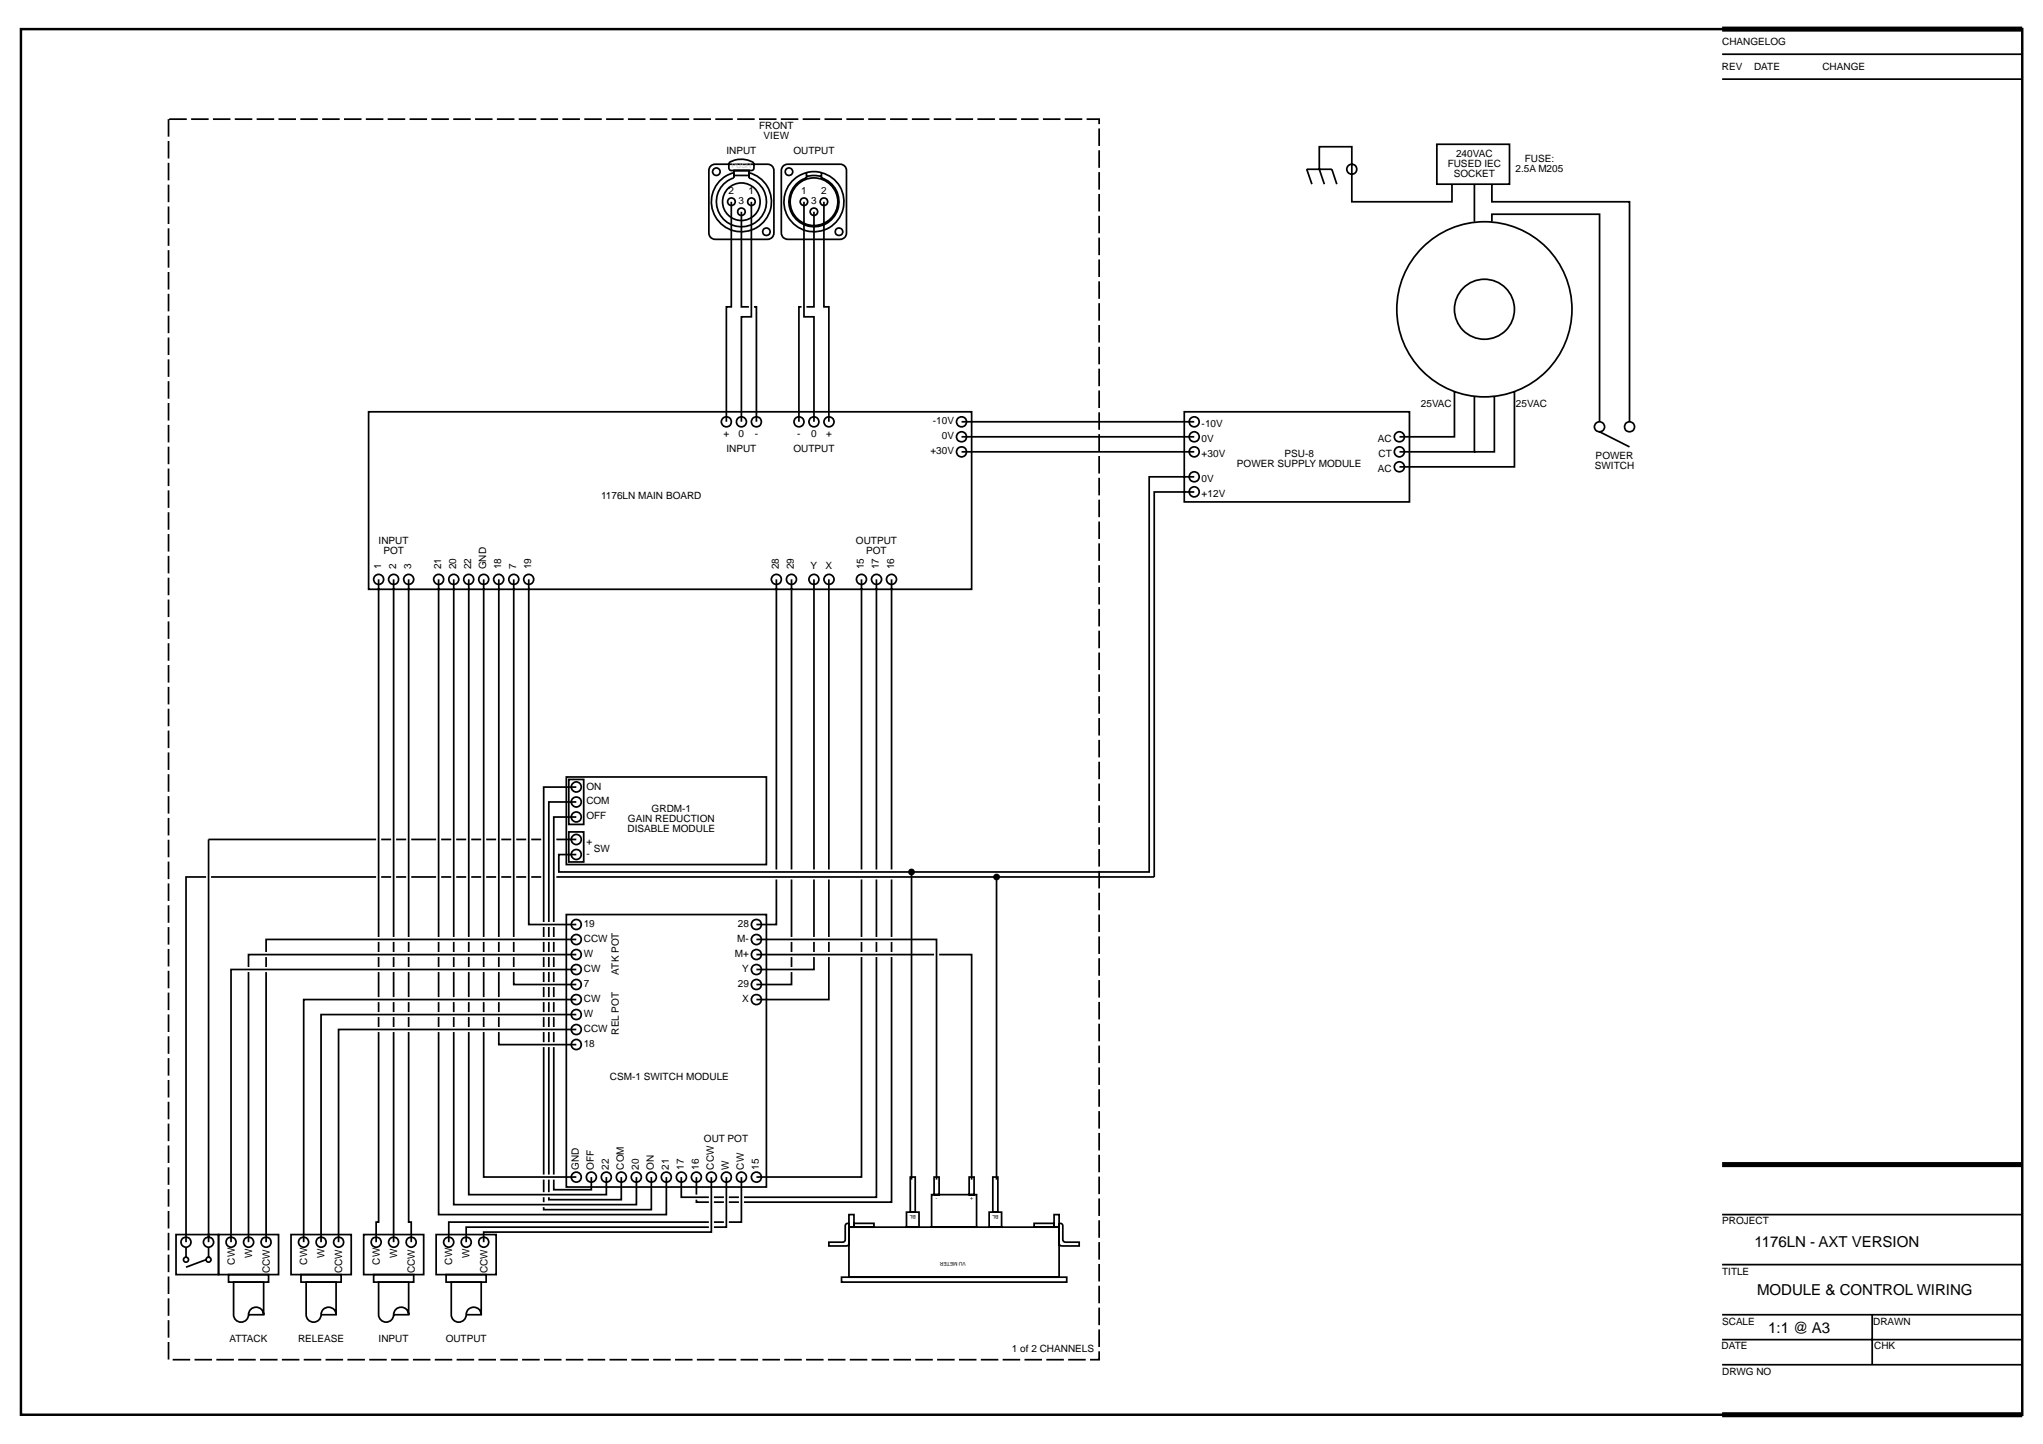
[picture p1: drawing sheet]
<svg xmlns="http://www.w3.org/2000/svg" width="420mm" height="297mm" viewBox="0 0 420 297" stroke-linecap="round" stroke-linejoin="round" font-family="sans-serif">
<path d="M4.3 6h411.6v285h-411.6z" fill="none" stroke="#000" stroke-width=".51"/>
<path d="M354.2 6h61.7M354.2 239.6h61.7M354.2 291h61.7" fill="none" stroke="#000" stroke-width="1" stroke-linecap="butt"/>
<g fill="none" stroke="#000" stroke-width=".36">
<path d="M354.2 16.3h61.7M354.2 11.2h61.7M146.2 34.2l.4-.3 .5-.1h10.8a1.3 1.3 0 0 1 1.3 1.3v12.8a1.3 1.3 0 0 1-1.3 1.3h-10.8a1.3 1.3 0 0 1-1.3-1.3v-12.8l.1-.5zM149.9 33.5a4.8 4.8 0 0 1 5.2 0v1a.51 .51 0 0 1-.6 .6l-4.3-.1-.3-.2zM150.9 35.5a6.2 6.2 0 0 0-3.5 9.5 6.2 6.2 0 0 0 10.1 0 6.2 6.2 0 0 0-3.5-9.5M150.9 35.1h3.1v1h-3.1zM150.9 35.6v1M154 35.6v1a5.1 5.1 0 0 1 2.6 7.9 5.1 5.1 0 0 1-8.3 0 5.1 5.1 0 0 1 2.6-7.9M161.1 34.2l.9-.4h10.8a1.3 1.3 0 0 1 1.3 1.3v12.8a1.3 1.3 0 0 1-1.3 1.3h-10.8a1.3 1.3 0 0 1-1.3-1.3v-12.8zM165.9 35.6v1a5.1 5.1 0 0 0-2.7 7.9 5.1 5.1 0 0 0 8.4 0 5.1 5.1 0 0 0-2.7-7.9v-1M165.9 36.3l1.5-.2 1.5 .2M269.8 37.9l-1.1-3.1h5.2l1 3.1"/>
<path d="M272.4 37.9l-1.1-3.1v-4.6h6.7v11.3h20.6v-3.6M295.5 29.7h14.9v8.2h-14.9zM303.2 37.9v7.7M306.8 37.9v3.6h28.3v45.3M150.4 41.5v21.6h-1v23.7M152.5 43.6v19.5h1.5M154.5 41.5v23.7h-2v21.6M165.3 41.5v23.7h2.1v21.6M167.4 43.6v19.5h-1.5M169.4 41.5v21.6h1.1v23.7M306.8 45.6v-1.5h22.2v42.7M155.1 63.1h.5v23.7"/>
<path d="M164.8 63.1h-.5v23.7M75.8 84.7h124v36.5h-124zM197.7 86.8h47.9M197.7 89.9h47.9M197.7 92.9h47.9M243.6 84.7h46.3v18.6h-46.3zM245.6 98.1h-9.3v81.3h-121.4v-3.6h3.6M299.1 80.6v9.3h-11.3M303.2 81.6v11.3h-15.4M307.3 81.6v11.3h-4.1M311.5 80.6v15.4h-23.7M329 88.8l6.1 3.1"/>
<path d="M77.9 119.2v73.5M81 119.2v73.5M84 119.2v73.5M90.2 119.2v73.5M93.3 119.2v73.5M96.4 119.2v73.5M99.5 119.2v73.5M102.6 119.2v73.5M105.7 119.2v73.5M108.7 119.2v71h9.8M159.7 119.2v59.7M162.8 119.2v59.7"/>
<path d="M167.4 119.2v59.7M170.5 119.2v59.7M177.2 119.2v59.7M180.2 119.2v59.7M183.4 119.2v59.7M245.6 101.2h-8.2v79.2h-123M116.5 159.8h41.1v18h-41.1zM77.4 172.7h-34.5v82.8M78.4 172.7h2M81.5 172.7h2M84.6 172.7h5.1M90.7 172.7h2.1"/>
<path d="M93.8 172.7h2.1M96.9 172.7h2.1M100 172.7h2M103.1 172.7h2M106.2 172.7h2M109.3 172.7h2M114.4 172.7h4.1M117 171.1h3v6.2h-3zM117 160.3h3v9.3h-3zM118.5 168.1h-4.6v21.6M118.5 165h-5.6v24.7M118.5 161.9h-6.7v27.8"/>
<path d="M187.5 179.4v63.3M42.4 180.4h-4.1v75.1M43.4 180.4h34M51.1 200v55.5M54.7 196.9v2M54.7 200v55.5M77.9 193.8v2M77.9 196.9v2M77.9 200v5.1M78.4 180.4h2M81 193.8v2M81 196.9v2"/>
<path d="M81 200v5.1M81.5 180.4h2M84 193.8v2M84 196.9v2M84 200v5.1M84.6 180.4h5.1M90.2 193.8v2M90.2 196.9v2M90.2 200v5.1M90.7 180.4h2.1M93.3 193.8v2M93.3 196.9v2"/>
<path d="M93.3 200v5.1M93.8 180.4h2.1M96.4 193.8v2M96.4 196.9v2M96.4 200v5.1M96.9 180.4h2.1M99.5 193.8v2M99.5 196.9v2M99.5 200v5.1M100 180.4h2M102.6 193.8v2M102.6 196.9v2"/>
<path d="M102.6 200v5.1M103.1 180.4h2M105.7 200v2.5h12.8M105.7 193.8v2M105.7 196.9v2M106.2 180.4h2M109.3 180.4h2M111.8 190.7v2M111.8 193.8v2M111.8 196.9v2M111.8 200v2M112.9 190.7v2"/>
<path d="M112.9 193.8v2M112.9 196.9v2M112.9 200v2M113.9 190.7v2M113.9 193.8v2M113.9 196.9v2M113.9 200v2M116.5 188.1h41.1v56.1h-41.1zM118.5 199.4h-71v56.1M118.5 196.4h-67.4v2.5M118.5 193.3h-63.8v2.5M155.6 193.3h37v49.4"/>
<path d="M155.6 196.4h36.5M159.7 180.9v9.3h-4.1M162.8 200v2.5h-7.2M162.8 180.9v11.8M162.8 193.8v2M162.8 196.9v2M167.4 196.9v2.5h-11.8M167.4 180.9v11.8M167.4 193.8v2M170.5 196.9v8.7h-14.9M170.5 180.9v11.8M170.5 193.8v2"/>
<path d="M177.2 196.9v45.2h-21.6M177.2 180.9v11.8M177.2 193.8v2M180.2 196.9v49.4h-27.2M180.2 180.9v11.8M180.2 193.8v2M183.4 196.9v50.4h-30.4M183.4 180.9v11.8M183.4 193.8v2M193.1 196.4h6.7v46.3M204.9 180.4v62.3M77.9 212.3v39.1h-.5v4.1"/>
<path d="M77.9 206.1v2.1M77.9 209.2v2.1M81 206.1v2.1M81 209.2v2.1M81 212.3v43.2M84 212.3v39.1h.6v4.1M84 206.1v2.1M84 209.2v2.1M90.2 212.3v37.6h46.8v-7.8M90.2 206.1v2.1M90.2 209.2v2.1M93.3 212.3v35.5h37.6v-5.7"/>
<path d="M93.3 206.1v2.1M93.3 209.2v2.1M96.4 212.3v33.4h28.3v-3.6M96.4 206.1v2.1M96.4 209.2v2.1M99.5 212.3v29.8h19M99.5 206.1v2.1M99.5 209.2v2.1M102.6 212.3v2.6h15.9M102.6 206.1v2.1M102.6 209.2v2.1M111.8 203v2.1"/>
<path d="M111.8 206.1v2.1M111.8 209.2v2.1M111.8 212.3v2.1M111.8 215.4v26.2M112.9 203v2.1M112.9 206.1v2.1M112.9 209.2v2.1M112.9 212.3v2.1M112.9 215.4v26.2M113.9 203v2.1M113.9 206.1v2.1M113.9 209.2v2.1"/>
<path d="M113.9 212.3v2.1M113.9 215.4v26.2M118.5 211.8h-48.9v43.7M118.5 208.7h-52.5v46.8M118.5 205.6h-56v49.9M36.2 254h8.7v8.2h-8.7zM38.3 256.6v2M42.4 259.1l-4.1 1.6M42.9 256.6v2M44.9 254h12.4v8.2h-12.4zM59.8 254h12.4v8.2h-12.4zM74.8 254h12.3v8.2h-12.3z"/>
<path d="M89.7 254h12.3v8.2h-12.3zM111.8 242.7v2.5M111.8 246.3v1M112.9 242.7v2.5M121.6 242.1v2.6h-7.7v-2M127.8 242.1v4.7h-14.9v-.5M134 242.1v6.7h-22.2v-.5M140.1 242.1v4.2h5.7M143.2 246.8v.5h2.6M143.2 242.1v3.6M145.8 252.4h-49.9v3.1M145.8 251.4h-53.5v4.1"/>
<path d="M146.3 242.1v11.3h-46.8v2.1M146.8 251.4h2.1M146.8 246.3h2.1M146.8 247.3h2.1M149.4 242.1v10.3h-2.6M149.9 246.3h2.1M149.9 247.3h2.1M152.5 242.1v9.3h-2.6M174.6 252.4h43.2v10.3h-43.2zM174.6 249.9h1v2.5h-1zM174.6 255.8a.51 .51 0 0 1-.5 .5h-3.6v-.8h2.8l.4-.1 .1-.4v-2.8l.2-.4 .3-.1h.3v4.6M175.6 251.7h4.1v.7h-4.1z"/>
<path d="M186.4 249.3h2.6v3.1h-2.6zM187.2 242.1h1v7.2h-1zM191.6 245.7h9.2v6.7h-9.2zM192.1 242.1h1v3.6h-1zM199.3 242.1h1v3.6h-1zM203.4 249.3h2.6v3.1h-2.6zM204.2 242.1h1v7.2h-1zM212.7 251.7h4.1v.7h-4.1zM216.8 249.9h1v2.5h-1zM217.8 255.8l.2 .4 .3 .1h3.6v-.8h-2.8l-.4-.1-.1-.4-.1-3-.2-.3h-.5v4.6M354.2 249.9h61.7M47 262.2h8.2v1.5h-8.2z"/>
<path d="M48 263.7h6.2v6.7h-3.1a1.53 1.53 0 0 1-1.5 1.6 1.53 1.53 0 0 1-1.6-1.6zM51.1 270.4a1.56 1.56 0 0 1 1.6-1.5 1.56 1.56 0 0 1 1.5 1.5M61.9 262.2h8.3v1.5h-8.3zM63 263.7h6.1v6.7h-3.1a1.53 1.53 0 0 1-1.5 1.6 1.53 1.53 0 0 1-1.5-1.6zM66 270.4a1.55 1.55 0 0 1 1.6-1.5 1.55 1.55 0 0 1 1.5 1.5M76.8 262.2h8.3v1.5h-8.3zM77.9 263.7h6.1v6.7h-3a1.55 1.55 0 0 1-1.6 1.6 1.55 1.55 0 0 1-1.5-1.6zM81 270.4a1.55 1.55 0 0 1 1.5-1.5 1.55 1.55 0 0 1 1.5 1.5M91.7 262.2h8.3v1.5h-8.3zM92.8 263.7h6.2v6.7h-3.1a1.53 1.53 0 0 1-1.6 1.6 1.53 1.53 0 0 1-1.5-1.6zM95.9 270.4a1.55 1.55 0 0 1 1.5-1.5 1.55 1.55 0 0 1 1.6 1.5M173.1 262.7h46.3v1h-46.3z"/>
<path d="M354.2 270.4h61.7M354.2 260.1h61.7M354.2 275.6h61.7M385 270.4v10.3M354.2 280.7h61.7"/>
<circle cx="147.3" cy="35.3" r=".77"/>
<circle cx="162.3" cy="35.3" r=".78"/>
<circle cx="278" cy="34.8" r="1.02"/>
<circle cx="150.4" cy="41.5" r=".78"/>
<circle cx="152.5" cy="41.5" r="3.9"/>
<circle cx="152.5" cy="43.6" r=".77"/>
<circle cx="154.5" cy="41.5" r=".77"/>
<circle cx="157.6" cy="47.7" r=".77"/>
<circle cx="165.3" cy="41.5" r=".77"/>
<circle cx="167.4" cy="41.5" r="6.2"/>
<circle cx="167.4" cy="43.6" r=".76"/>
<circle cx="167.4" cy="41.5" r="4.9"/>
<circle cx="169.4" cy="41.5" r=".77"/>
<circle cx="172.6" cy="47.7" r=".77"/>
<circle cx="305.3" cy="63.6" r="6.2"/>
<circle cx="305.3" cy="63.6" r="18"/>
<circle cx="149.4" cy="86.8" r="1.02"/>
<circle cx="152.5" cy="86.8" r="1.03"/>
<circle cx="155.6" cy="86.8" r="1.03"/>
<circle cx="164.3" cy="86.8" r="1.03"/>
<circle cx="167.4" cy="86.8" r="1.03"/>
<circle cx="170.5" cy="86.8" r="1.03"/>
<circle cx="197.7" cy="92.9" r="1.03"/>
<circle cx="197.7" cy="89.9" r="1.03"/>
<circle cx="197.7" cy="86.8" r="1.03"/>
<circle cx="245.6" cy="92.9" r="1.03"/>
<circle cx="245.6" cy="89.9" r="1.03"/>
<circle cx="245.6" cy="86.8" r="1.03"/>
<circle cx="245.6" cy="98.1" r="1.02"/>
<circle cx="287.8" cy="92.9" r="1.03"/>
<circle cx="287.8" cy="89.9" r="1.03"/>
<circle cx="287.8" cy="96" r="1.03"/>
<circle cx="329" cy="87.8" r="1.04"/>
<circle cx="335.1" cy="87.8" r="1.03"/>
<circle cx="77.9" cy="119.2" r="1.03"/>
<circle cx="80.9" cy="119.2" r="1.02"/>
<circle cx="84" cy="119.2" r="1.03"/>
<circle cx="90.2" cy="119.2" r="1.03"/>
<circle cx="93.3" cy="119.2" r="1.04"/>
<circle cx="96.4" cy="119.2" r="1.03"/>
<circle cx="99.5" cy="119.2" r="1.03"/>
<circle cx="102.6" cy="119.2" r="1.03"/>
<circle cx="105.7" cy="119.2" r="1.03"/>
<circle cx="108.7" cy="119.2" r="1.03"/>
<circle cx="159.7" cy="119.2" r="1.02"/>
<circle cx="162.8" cy="119.2" r="1.03"/>
<circle cx="167.4" cy="119.2" r="1.03"/>
<circle cx="170.5" cy="119.2" r="1.03"/>
<circle cx="177.2" cy="119.2" r="1.03"/>
<circle cx="180.3" cy="119.2" r="1.04"/>
<circle cx="183.3" cy="119.2" r="1.03"/>
<circle cx="245.6" cy="101.2" r="1.03"/>
<circle cx="118.5" cy="172.7" r="1.03"/>
<circle cx="118.5" cy="161.9" r="1.03"/>
<circle cx="118.5" cy="175.8" r="1.03"/>
<circle cx="118.5" cy="168.1" r="1.03"/>
<circle cx="118.5" cy="165" r="1.02"/>
<circle cx="187.4" cy="179.4" r=".52"/>
<circle cx="118.5" cy="199.4" r="1.03"/>
<circle cx="118.5" cy="190.2" r="1.03"/>
<circle cx="118.5" cy="193.3" r="1.03"/>
<circle cx="118.5" cy="196.4" r="1.02"/>
<circle cx="155.6" cy="199.4" r="1.03"/>
<circle cx="155.6" cy="190.2" r="1.03"/>
<circle cx="155.6" cy="193.3" r="1.03"/>
<circle cx="155.6" cy="196.4" r="1.02"/>
<circle cx="205" cy="180.4" r=".51"/>
<circle cx="118.5" cy="214.9" r="1.03"/>
<circle cx="118.5" cy="205.6" r="1.03"/>
<circle cx="118.5" cy="211.8" r="1.03"/>
<circle cx="118.5" cy="208.7" r="1.03"/>
<circle cx="118.5" cy="202.5" r="1.02"/>
<circle cx="155.6" cy="205.6" r="1.03"/>
<circle cx="155.6" cy="202.5" r="1.02"/>
<circle cx="38.2" cy="255.5" r="1.03"/>
<circle cx="38.2" cy="259.1" r=".52"/>
<circle cx="42.9" cy="259.1" r=".51"/>
<circle cx="42.9" cy="255.5" r="1.04"/>
<circle cx="47.5" cy="255.5" r="1.03"/>
<circle cx="51.1" cy="255.5" r="1.04"/>
<circle cx="54.7" cy="255.5" r="1.03"/>
<circle cx="62.4" cy="255.5" r="1.03"/>
<circle cx="66" cy="255.5" r="1.03"/>
<circle cx="69.6" cy="255.5" r="1.03"/>
<circle cx="77.4" cy="255.5" r="1.03"/>
<circle cx="80.9" cy="255.5" r="1.02"/>
<circle cx="84.6" cy="255.5" r="1.03"/>
<circle cx="92.3" cy="255.5" r="1.03"/>
<circle cx="95.9" cy="255.5" r="1.03"/>
<circle cx="99.5" cy="255.5" r="1.03"/>
<circle cx="118.5" cy="242.1" r="1.03"/>
<circle cx="121.6" cy="242.1" r="1.04"/>
<circle cx="124.7" cy="242.1" r="1.03"/>
<circle cx="127.8" cy="242.1" r="1.03"/>
<circle cx="130.9" cy="242.1" r="1.03"/>
<circle cx="134" cy="242.1" r="1.03"/>
<circle cx="137" cy="242.1" r="1.03"/>
<circle cx="140.1" cy="242.1" r="1.03"/>
<circle cx="143.2" cy="242.1" r="1.03"/>
<circle cx="146.3" cy="242.1" r="1.03"/>
<circle cx="149.4" cy="242.1" r="1.02"/>
<circle cx="152.5" cy="242.1" r="1.03"/>
<circle cx="155.6" cy="242.1" r="1.03"/>
</g>
<g fill="#000">
<circle cx="187.4" cy="179.4" r=".52"/>
<circle cx="205" cy="180.4" r=".51"/>
</g>
<path d="M34.7 24.5h191.3v255.2h-191.3z" fill="none" stroke="#000" stroke-width=".36" stroke-dasharray="3.6 .9" stroke-linecap="butt"/>
<g font-size="3.1">
<text x="360.9" y="256.6">1176LN - AXT VERSION</text>
<text x="361.4" y="266.3">MODULE &amp; CONTROL WIRING</text>
<text x="363.6" y="274.2">1:1 @ A3</text>
</g>
<g font-size="2.1">
<text x="354.2" y="9.2">CHANGELOG</text>
<text x="354.1" y="14.4">REV</text>
<text x="360.7" y="14.4">DATE</text>
<text x="374.8" y="14.4">CHANGE</text>
<text x="156.1" y="26.6">FRONT</text>
<text x="157" y="28.6">VIEW</text>
<text x="149.4" y="31.7">INPUT</text>
<text x="163.2" y="31.7">OUTPUT</text>
<text x="297.7" y="34.3">FUSED IEC</text>
<text x="299.5" y="32.2">240VAC</text>
<text x="311.7" y="35.3">2.5A M205</text>
<text x="313.6" y="33.3">FUSE:</text>
<text x="149.8" y="40">2</text>
<text x="154" y="40">1</text>
<text x="164.8" y="40">1</text>
<text x="168.9" y="40">2</text>
<text x="299" y="36.3">SOCKET</text>
<text x="151.9" y="42">3</text>
<text x="166.8" y="42">3</text>
<text x="292.2" y="83.7">25VAC</text>
<text x="311.8" y="83.7">25VAC</text>
<text x="148.8" y="89.9">+</text>
<text x="151.9" y="89.9">0</text>
<text x="155.2" y="89.9">-</text>
<text x="164" y="89.9">-</text>
<text x="166.8" y="89.9">0</text>
<text x="169.9" y="89.9">+</text>
<text x="191.9" y="87.3">-10V</text>
<text x="247.1" y="87.8">-10V</text>
<text x="149.4" y="92.9">INPUT</text>
<text x="163.2" y="92.9">OUTPUT</text>
<text x="191.4" y="93.5">+30V</text>
<text x="193.7" y="90.4">0V</text>
<text x="247.1" y="90.9">0V</text>
<text x="247.1" y="94">+30V</text>
<text x="264.2" y="94">PSU-8</text>
<text x="283.4" y="90.9">AC</text>
<text x="283.5" y="94">CT</text>
<text x="328.1" y="94.5">POWER</text>
<text x="247.1" y="99.1">0V</text>
<text x="254.4" y="96">POWER SUPPLY MODULE</text>
<text x="283.4" y="97">AC</text>
<text x="328" y="96.5">SWITCH</text>
<text x="123.6" y="102.7">1176LN MAIN BOARD</text>
<text x="247.1" y="102.2">+12V</text>
<text x="77.9" y="112">INPUT</text>
<text x="176" y="112">OUTPUT</text>
<text x="78.4" y="117.1" transform="rotate(-90 78.4 117.1)">1</text>
<text x="78.9" y="114">POT</text>
<text x="81.5" y="117.1" transform="rotate(-90 81.5 117.1)">2</text>
<text x="84.6" y="117.1" transform="rotate(-90 84.6 117.1)">3</text>
<text x="90.7" y="117.1" transform="rotate(-90 90.7 117.1)">21</text>
<text x="93.8" y="117.1" transform="rotate(-90 93.8 117.1)">20</text>
<text x="96.9" y="117.1" transform="rotate(-90 96.9 117.1)">22</text>
<text x="100" y="117.1" transform="rotate(-90 100 117.1)">GND</text>
<text x="103.1" y="117.1" transform="rotate(-90 103.1 117.1)">18</text>
<text x="106.2" y="117.1" transform="rotate(-90 106.2 117.1)">7</text>
<text x="109.3" y="117.1" transform="rotate(-90 109.3 117.1)">19</text>
<text x="160.2" y="117.1" transform="rotate(-90 160.2 117.1)">28</text>
<text x="163.3" y="117.1" transform="rotate(-90 163.3 117.1)">29</text>
<text x="166.7" y="117.1">Y</text>
<text x="169.8" y="117.1">X</text>
<text x="177.7" y="117.1" transform="rotate(-90 177.7 117.1)">15</text>
<text x="178.1" y="114">POT</text>
<text x="180.8" y="117.1" transform="rotate(-90 180.8 117.1)">17</text>
<text x="183.9" y="117.1" transform="rotate(-90 183.9 117.1)">16</text>
<text x="120.6" y="165.5">COM</text>
<text x="120.6" y="162.4">ON</text>
<text x="134" y="167">GRDM-1</text>
<text x="120.6" y="173.7">+</text>
<text x="120.6" y="168.6">OFF</text>
<text x="129" y="171.1">DISABLE MODULE</text>
<text x="129.1" y="169.1">GAIN REDUCTION</text>
<text x="120.6" y="176.3">-</text>
<text x="122.1" y="175.3">SW</text>
<text x="120" y="190.7">19</text>
<text x="151.7" y="190.7">28</text>
<text x="120" y="193.8">CCW</text>
<text x="120" y="196.9">W</text>
<text x="151.1" y="196.9">M+</text>
<text x="151.6" y="193.8">M-</text>
<text x="120" y="200">CW</text>
<text x="120" y="203">7</text>
<text x="127.3" y="200.5" transform="rotate(-90 127.3 200.5)">ATK POT</text>
<text x="151.7" y="203">29</text>
<text x="152.6" y="200">Y</text>
<text x="120" y="206.1">CW</text>
<text x="120" y="209.2">W</text>
<text x="152.6" y="206.1">X</text>
<text x="120" y="212.3">CCW</text>
<text x="120" y="215.4">18</text>
<text x="127.3" y="212.8" transform="rotate(-90 127.3 212.8)">REL POT</text>
<text x="125.4" y="222.1">CSM-1 SWITCH MODULE</text>
<text x="144.8" y="235">OUT POT</text>
<text x="119" y="240.6" transform="rotate(-90 119 240.6)">GND</text>
<text x="122.1" y="240.6" transform="rotate(-90 122.1 240.6)">OFF</text>
<text x="125.2" y="240.6" transform="rotate(-90 125.2 240.6)">22</text>
<text x="128.3" y="240.6" transform="rotate(-90 128.3 240.6)">COM</text>
<text x="131.4" y="240.6" transform="rotate(-90 131.4 240.6)">20</text>
<text x="134.5" y="240.6" transform="rotate(-90 134.5 240.6)">ON</text>
<text x="137.6" y="240.6" transform="rotate(-90 137.6 240.6)">21</text>
<text x="140.7" y="240.6" transform="rotate(-90 140.7 240.6)">17</text>
<text x="143.7" y="240.6" transform="rotate(-90 143.7 240.6)">16</text>
<text x="146.8" y="240.6" transform="rotate(-90 146.8 240.6)">CCW</text>
<text x="149.9" y="240.6" transform="rotate(-90 149.9 240.6)">W</text>
<text x="153" y="240.6" transform="rotate(-90 153 240.6)">CW</text>
<text x="156.1" y="240.6" transform="rotate(-90 156.1 240.6)">15</text>
<text x="354.2" y="251.8">PROJECT</text>
<text x="48.3" y="260.2" transform="rotate(-90 48.3 260.2)">CW</text>
<text x="51.8" y="258.9" transform="rotate(-90 51.8 258.9)">W</text>
<text x="55.5" y="261.9" transform="rotate(-90 55.5 261.9)">CCW</text>
<text x="63.2" y="260.2" transform="rotate(-90 63.2 260.2)">CW</text>
<text x="66.8" y="258.9" transform="rotate(-90 66.8 258.9)">W</text>
<text x="70.4" y="261.9" transform="rotate(-90 70.4 261.9)">CCW</text>
<text x="78.1" y="260.2" transform="rotate(-90 78.1 260.2)">CW</text>
<text x="81.7" y="258.9" transform="rotate(-90 81.7 258.9)">W</text>
<text x="85.3" y="261.9" transform="rotate(-90 85.3 261.9)">CCW</text>
<text x="93" y="260.2" transform="rotate(-90 93 260.2)">CW</text>
<text x="96.6" y="258.9" transform="rotate(-90 96.6 258.9)">W</text>
<text x="100.2" y="261.9" transform="rotate(-90 100.2 261.9)">CCW</text>
<text x="354.2" y="262.2">TITLE</text>
<text x="354.2" y="272.5">SCALE</text>
<text x="385.2" y="272.5">DRAWN</text>
<text x="47.2" y="276.1">ATTACK</text>
<text x="61.3" y="276.1">RELEASE</text>
<text x="77.9" y="276.1">INPUT</text>
<text x="91.7" y="276.1">OUTPUT</text>
<text x="208.1" y="278.2">1 of 2 CHANNELS</text>
<text x="354" y="277.5">DATE</text>
<text x="385.5" y="277.5">CHK</text>
<text x="354.2" y="282.9">DRWG NO</text>
</g>
<text font-size="1.4" fill="#c0c0c0" x="150.5" y="34.5">PUSH</text>
<g font-size="1">
<text x="188.4" y="249.9" transform="rotate(180 188.4 249.9)">BL</text>
<text x="192.8" y="246.3" transform="rotate(180 192.8 246.3)">-</text>
<text x="200.1" y="246.3" transform="rotate(180 200.1 246.3)">+</text>
<text x="205.3" y="249.9" transform="rotate(180 205.3 249.9)">BL</text>
<text x="198.6" y="259.6" transform="rotate(180 198.6 259.6)">VU METER</text>
</g>
</svg>
